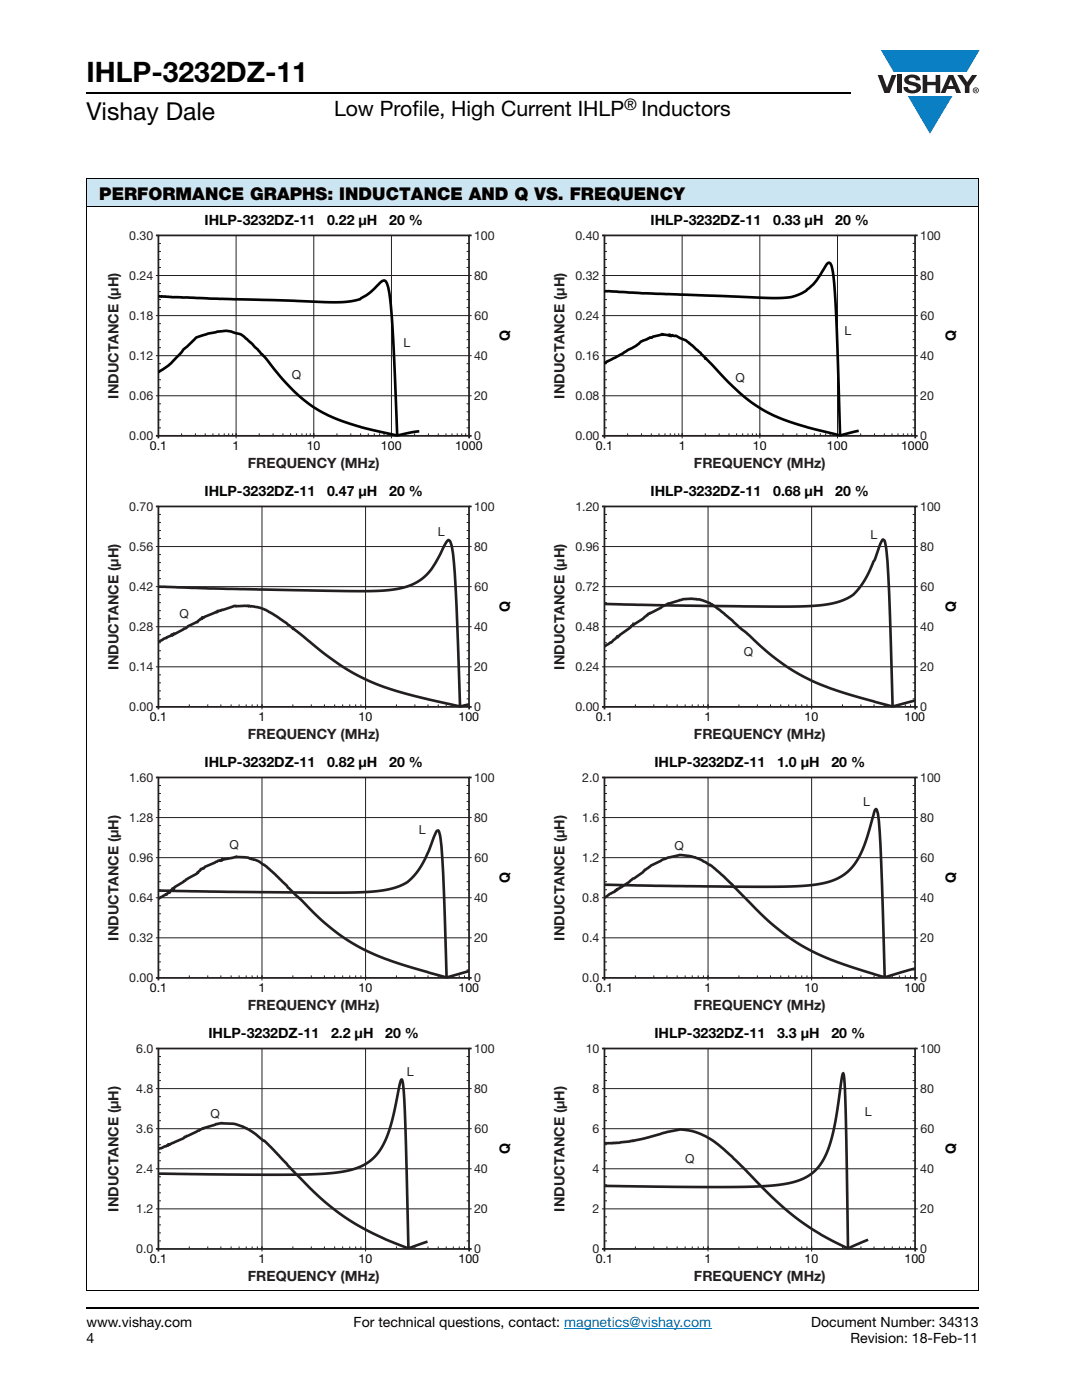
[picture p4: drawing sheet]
<svg xmlns="http://www.w3.org/2000/svg" width="216mm" height="279mm" viewBox="0 0 216 279" stroke-linecap="round" stroke-linejoin="round" font-family="sans-serif">
<g fill="#0a7fc3">
<path d="M175.8 10h19.7l-2.6 4.3h-1.1h-13.5z"/>
<path d="M181.2 19.2h8.8l-4.4 7.5z"/>
</g>
<g fill="#231f20">
<path d="M175.1 15h1l.9 2.5 .9-2.5h1l-1.4 3.6h-1z"/>
<path d="M179 15h.9v3.6h-.9z"/>
<path d="M180.8 15.3a2.1 2.1 0 0 1 2.7 .3l.1 .4h-.8a.79 .79 0 0 0-.7-.5 .79 .79 0 0 0-.8 .4l.2 .3 1 .2a1.08 1.08 0 0 1 1.3 1 1.08 1.08 0 0 1-1.1 1.2 1.73 1.73 0 0 1-2.4-1.2h.9a.96 .96 0 0 0 .8 .6 .96 .96 0 0 0 .9-.4 1.31 1.31 0 0 0-1.2-.6 1.03 1.03 0 0 1-1.1-.6 1.03 1.03 0 0 1 .2-1.1z"/>
<path d="M184.1 15h.9v1.3h1.7v-1.3h.9v3.6h-.9v-1.6h-1.7v1.6h-.9z"/>
<path d="M191 15h1l1 1.4 1-1.4h1l-1.6 2.2v1.4h-.9v-1.4z"/>
<path d="M189.7 15.9l.6 1.3h-1.1zM189.3 15l-1.6 3.6h.9l.4-.8h1.5l.3 .8h1l-1.6-3.6z"/>
<path d="M194.2 18a.5 .5 0 0 1 1 0 .5 .5 0 0 1-1 0zM194.1 18a.6 .6 0 0 0 1.2 0 .6 .6 0 0 0-1.2 0z"/>
<path d="M194.6 17.8h.2v.2h-.2zM194.5 17.7v.7h.1v-.3l.4 .3-.2-.3 .2-.2-.1-.2z"/>
</g>
<path d="M112.6 265.1h29.3" fill="none" stroke="#007ec4" stroke-width=".2"/>
<path d="M17.3 18.6h152.5M17.3 261h178" fill="none" stroke="#000" stroke-width=".36"/>
<path d="M17.3 35.7h178v5.5h-178z" fill="#cce5f3"/>
<path d="M17.2 35.7h178.1M17.3 35.8v221.7M195.3 35.8v221.7M17.2 41.2h178.1M17.2 257.6h178.1" fill="none" stroke="#000" stroke-width=".2"/>
<path d="M21.3 42.6h81v51.5h-81z" fill="#fff"/>
<g fill="none" stroke="#231f20" stroke-width=".2">
<path d="M31.1 55h62.5M31.6 56.6h.5M31.6 58.2h.5M31.6 59.8h.5M31.6 48.6h.5M31.6 50.2h.5M31.6 51.8h.5M31.6 53.4h.5M31.1 63h62.5M31.1 79h62.5M31.6 64.6h.5M31.6 66.2h.5"/>
<path d="M31.6 67.8h.5M31.6 69.4h.5M31.6 72.6h.5M31.6 74.2h.5M31.6 75.8h.5M31.6 77.4h.5M31.6 61.4h.5M93.6 71h-62.5M31.6 80.6h.5M31.6 82.2h.5M31.6 83.8h.5M31.6 85.4h.5"/>
</g>
<path d="M31.1 47h.5M31.6 47h62v40h-62zM31.1 87h.5" fill="none" stroke="#231f20" stroke-width=".35"/>
<path d="M57.7 73.4h3v3h-3z" fill="#fff"/>
<path d="M57.7 73.4h3v3h-3z" fill="none" stroke="#fff" stroke-width=".35"/>
<path d="M79.7 67h3v3h-3z" fill="#fff"/>
<path d="M79.7 67h3v3h-3z" fill="none" stroke="#fff" stroke-width=".35"/>
<path d="M93.6 47h.5M31.6 87v.5M94.1 87h-.5v.5" fill="none" stroke="#231f20" stroke-width=".35"/>
<g fill="none" stroke="#231f20" stroke-width=".2">
<path d="M47.1 47v40.5M62.6 47v40.5M78.1 47v40.5M93.1 56.6h.5M93.1 58.2h.5M93.1 59.8h.5M93.1 48.6h.5M93.1 50.2h.5M93.1 51.8h.5M93.1 53.4h.5M93.6 55h.5M93.1 64.6h.5"/>
<path d="M93.1 66.2h.5M93.1 67.8h.5M93.1 69.4h.5M93.1 72.6h.5M93.1 74.2h.5M93.1 75.8h.5M93.1 77.4h.5M93.1 61.4h.5M93.6 63h.5M93.6 79h.5M93.6 71h.5M31.6 86.5v.5"/>
<path d="M36.2 86.5v.5M39 86.5v.5M41 86.5v.5M42.5 86.5v.5M43.7 86.5v.5M44.7 86.5v.5M45.6 86.5v.5M46.4 86.5v.5M51.7 86.5v.5M54.5 86.5v.5M56.5 86.5v.5M58 86.5v.5"/>
<path d="M59.2 86.5v.5M60.2 86.5v.5M61.1 86.5v.5M61.9 86.5v.5M67.2 86.5v.5M70 86.5v.5M72 86.5v.5M73.5 86.5v.5M74.7 86.5v.5M75.7 86.5v.5M76.6 86.5v.5M77.4 86.5v.5"/>
<path d="M82.7 86.5v.5M85.5 86.5v.5M87.5 86.5v.5M89 86.5v.5M90.2 86.5v.5M91.2 86.5v.5M92.1 86.5v.5M92.9 86.5v.5M93.1 80.6h.5M93.1 82.2h.5M93.1 83.8h.5M93.1 85.4h.5"/>
<path d="M93.6 86.5v.5"/>
</g>
<path d="M31.6 59.1l10.7 .5 22.5 .7h3.9l3.2-.6 2.1-1.4 2.1-2.1a.64 .64 0 0 1 .7-.2 .64 .64 0 0 1 .4 .6 65.2 65.2 0 0 1 1.3 12.6l.8 17.8M31.6 74.3l2.5-1.8 2.5-2.8 2.6-2.3 2.4-.8 1.8-.4 1.6-.2 1.2 .2 2 .6 1.8 1.6 2.8 2.9 3.2 3.9 2.3 2.6 2.2 1.9 2.1 1.6 2.9 1.6 3.4 1.3 3.4 1.1 5.8 1.4a5.6 5.6 0 0 0 3.4-.3l2.2-.3" fill="none" stroke="#020303" stroke-width=".53"/>
<path d="M110.3 42.6h81v51.5h-81z" fill="#fff"/>
<g fill="none" stroke="#231f20" stroke-width=".2">
<path d="M120.1 55h62.5M120.6 56.6h.5M120.6 58.2h.5M120.6 59.8h.5M120.6 48.6h.5M120.6 50.2h.5M120.6 51.8h.5M120.6 53.4h.5M120.1 63h62.5M120.1 79h62.5M120.6 64.6h.5M120.6 66.2h.5"/>
<path d="M120.6 67.8h.5M120.6 69.4h.5M120.6 72.6h.5M120.6 74.2h.5M120.6 75.8h.5M120.6 77.4h.5M120.6 61.4h.5M182.6 71h-62.5M120.6 80.6h.5M120.6 82.2h.5M120.6 83.8h.5M120.6 85.4h.5"/>
</g>
<path d="M120.1 47h.5M120.6 47h62v40h-62zM120.1 87h.5" fill="none" stroke="#231f20" stroke-width=".35"/>
<path d="M146.2 73.9h3v3h-3z" fill="#fff"/>
<path d="M146.2 73.9h3v3h-3z" fill="none" stroke="#fff" stroke-width=".35"/>
<path d="M167.7 64.7h3v3h-3z" fill="#fff"/>
<path d="M167.7 64.7h3v3h-3z" fill="none" stroke="#fff" stroke-width=".35"/>
<path d="M182.6 47h.5M120.6 87v.5M183.1 87h-.5v.5" fill="none" stroke="#231f20" stroke-width=".35"/>
<g fill="none" stroke="#231f20" stroke-width=".2">
<path d="M136.1 47v40.5M151.6 47v40.5M167.1 47v40.5M182.1 56.6h.5M182.1 58.2h.5M182.1 59.8h.5M182.1 48.6h.5M182.1 50.2h.5M182.1 51.8h.5M182.1 53.4h.5M182.6 55h.5M182.1 64.6h.5"/>
<path d="M182.1 66.2h.5M182.1 67.8h.5M182.1 69.4h.5M182.1 72.6h.5M182.1 74.2h.5M182.1 75.8h.5M182.1 77.4h.5M182.1 61.4h.5M182.6 63h.5M182.6 79h.5M182.6 71h.5M120.6 86.5v.5"/>
<path d="M125.2 86.5v.5M128 86.5v.5M130 86.5v.5M131.5 86.5v.5M132.7 86.5v.5M133.7 86.5v.5M134.6 86.5v.5M135.4 86.5v.5M140.7 86.5v.5M143.5 86.5v.5M145.5 86.5v.5M147 86.5v.5"/>
<path d="M148.2 86.5v.5M149.2 86.5v.5M150.1 86.5v.5M150.9 86.5v.5M156.2 86.5v.5M159 86.5v.5M161 86.5v.5M162.5 86.5v.5M163.7 86.5v.5M164.7 86.5v.5M165.6 86.5v.5M166.4 86.5v.5"/>
<path d="M171.7 86.5v.5M174.5 86.5v.5M176.5 86.5v.5M178 86.5v.5M179.2 86.5v.5M180.2 86.5v.5M181.1 86.5v.5M181.9 86.5v.5M182.1 80.6h.5M182.1 82.2h.5M182.1 83.8h.5M182.1 85.4h.5"/>
<path d="M182.6 86.5v.5"/>
</g>
<path d="M120.6 58.1l7.4 .4 24.5 .9h4.7l2-.5 1.7-.9 1.9-1.9 1.9-2.9a.74 .74 0 0 1 1-.6 25.6 25.6 0 0 1 1 7.7l.9 26.7M120.6 72.5l6.2-3.4 1.2-1 1.7-.7h.4l.2-.2 1.8-.5 1.3 .2 .3-.1 .2 .3 .3-.2 .8 .2 1.9 .9 1.2 .9 1.6 1.5 5.4 5.6 2.4 2.3 2.3 1.9 2.2 1.5 2.5 1.3 3.3 1.2 3.4 1.1 5.1 1.3a4.8 4.8 0 0 0 3.5-.3l1.5-.3" fill="none" stroke="#020303" stroke-width=".53"/>
<path d="M21.3 96.7h81v51.5h-81z" fill="#fff"/>
<g fill="none" stroke="#231f20" stroke-width=".2">
<path d="M31.1 109.1h62.5M31.1 117.1h62.5M31.6 118.7h.5M31.6 110.7h.5M31.6 112.3h.5M31.6 113.9h.5M31.6 115.5h.5M31.6 102.7h.5M31.6 104.3h.5M31.6 105.9h.5M31.6 107.5h.5M31.1 125.1h62.5"/>
<path d="M31.1 133.1h62.5M31.6 120.3h.5M31.6 121.9h.5M31.6 123.5h.5M31.6 126.7h.5M31.6 128.3h.5M31.6 129.9h.5M31.6 131.5h.5M31.6 134.7h.5M31.6 136.3h.5M31.6 137.9h.5M31.6 139.5h.5"/>
</g>
<path d="M31.1 101.1h.5M31.6 101.1h62v40h-62zM31.1 141.1h.5" fill="none" stroke="#231f20" stroke-width=".35"/>
<path d="M35.3 121.1h3v3h-3z" fill="#fff"/>
<path d="M35.3 121.1h3v3h-3z" fill="none" stroke="#fff" stroke-width=".35"/>
<path d="M86.6 104.8h3v3h-3z" fill="#fff"/>
<path d="M86.6 104.8h3v3h-3z" fill="none" stroke="#fff" stroke-width=".35"/>
<path d="M93.6 101.1h.5M31.6 141.1v.5M94.1 141.1h-.5v.5" fill="none" stroke="#231f20" stroke-width=".35"/>
<g fill="none" stroke="#231f20" stroke-width=".2">
<path d="M52.3 101.1v40.5M72.9 101.1v40.5M93.1 118.7h.5M93.1 110.7h.5M93.1 112.3h.5M93.1 113.9h.5M93.1 115.5h.5M93.1 102.7h.5M93.1 104.3h.5M93.1 105.9h.5M93.1 107.5h.5M93.6 109.1h.5"/>
<path d="M93.6 117.1h.5M93.1 120.3h.5M93.1 121.9h.5M93.1 123.5h.5M93.1 126.7h.5M93.1 128.3h.5M93.1 129.9h.5M93.1 131.5h.5M93.1 134.7h.5M93.1 136.3h.5M93.1 137.9h.5M93.1 139.5h.5"/>
<path d="M93.6 133.1h.5M93.6 125.1h.5M31.6 140.6v.5M37.8 140.6v.5M41.5 140.6v.5M44.1 140.6v.5M46.1 140.6v.5M47.7 140.6v.5M49.1 140.6v.5M50.3 140.6v.5M51.4 140.6v.5M58.4 140.6v.5"/>
<path d="M62.1 140.6v.5M64.7 140.6v.5M66.8 140.6v.5M68.4 140.6v.5M69.8 140.6v.5M71 140.6v.5M72 140.6v.5M79.1 140.6v.5M82.8 140.6v.5M85.4 140.6v.5M87.4 140.6v.5M89 140.6v.5"/>
<path d="M90.5 140.6v.5M91.6 140.6v.5M92.7 140.6v.5M93.6 140.6v.5"/>
</g>
<path d="M31.6 117.1l9.9 .3 27.9 .6 5.8-.1 3.3-.2 2.1-.5 1.6-.5 1.4-.7 1.1-.9 1.1-1.1 1-1.6 1.9-3.6a1.43 1.43 0 0 1 .9-1 9.8 9.8 0 0 1 1 4.5l.5 9.8 .7 19M31.6 128.1l2.4-1.2 .3-.3 .1 .2 .3-.3h.2l2.2-1.1 .5-.5 1.8-.7 .9-.9h.2l2.5-1.1h.3l.1-.3 .7-.1 2.6-.9h2.7l2.1 .3 1.6 .6 2.6 1.6 4.2 3.1 5.8 4.7 3.1 2.1 3 1.7 3.6 1.7 3.7 1.2 6.4 1.7 4.4 1a4.5 4.5 0 0 0 3.7 0" fill="none" stroke="#231f20" stroke-width=".53"/>
<path d="M110.3 96.7h81v51.5h-81z" fill="#fff"/>
<g fill="none" stroke="#231f20" stroke-width=".2">
<path d="M120.1 109.1h62.5M120.1 117.1h62.5M120.6 118.7h.5M120.6 110.7h.5M120.6 112.3h.5M120.6 113.9h.5M120.6 115.5h.5M120.6 102.7h.5M120.6 104.3h.5M120.6 105.9h.5M120.6 107.5h.5M120.1 125.1h62.5"/>
<path d="M120.1 133.1h62.5M120.6 120.3h.5M120.6 121.9h.5M120.6 123.5h.5M120.6 126.7h.5M120.6 128.3h.5M120.6 129.9h.5M120.6 131.5h.5M120.6 134.7h.5M120.6 136.3h.5M120.6 137.9h.5M120.6 139.5h.5"/>
</g>
<path d="M120.1 101.1h.5M120.6 101.1h62v40h-62zM120.1 141.1h.5" fill="none" stroke="#231f20" stroke-width=".35"/>
<path d="M147.9 128.7h3v3h-3z" fill="#fff"/>
<path d="M147.9 128.7h3v3h-3z" fill="none" stroke="#fff" stroke-width=".35"/>
<path d="M172.9 105.3h3v3h-3z" fill="#fff"/>
<path d="M172.9 105.3h3v3h-3z" fill="none" stroke="#fff" stroke-width=".35"/>
<path d="M182.6 101.1h.5M120.6 141.1v.5M183.1 141.1h-.5v.5" fill="none" stroke="#231f20" stroke-width=".35"/>
<g fill="none" stroke="#231f20" stroke-width=".2">
<path d="M141.3 101.1v40.5M161.9 101.1v40.5M182.1 118.7h.5M182.1 110.7h.5M182.1 112.3h.5M182.1 113.9h.5M182.1 115.5h.5M182.1 102.7h.5M182.1 104.3h.5M182.1 105.9h.5M182.1 107.5h.5M182.6 109.1h.5"/>
<path d="M182.6 117.1h.5M182.1 120.3h.5M182.1 121.9h.5M182.1 123.5h.5M182.1 126.7h.5M182.1 128.3h.5M182.1 129.9h.5M182.1 131.5h.5M182.1 134.7h.5M182.1 136.3h.5M182.1 137.9h.5M182.1 139.5h.5"/>
<path d="M182.6 133.1h.5M182.6 125.1h.5M120.6 140.6v.5M126.8 140.6v.5M130.5 140.6v.5M133.1 140.6v.5M135.1 140.6v.5M136.7 140.6v.5M138.1 140.6v.5M139.3 140.6v.5M140.4 140.6v.5M147.4 140.6v.5"/>
<path d="M151.1 140.6v.5M153.7 140.6v.5M155.8 140.6v.5M157.4 140.6v.5M158.8 140.6v.5M160 140.6v.5M161 140.6v.5M162 140.6v.5M168.1 140.6v.5M171.8 140.6v.5M174.4 140.6v.5M176.4 140.6v.5"/>
<path d="M178 140.6v.5M179.5 140.6v.5M180.6 140.6v.5M181.7 140.6v.5M182.6 140.6v.5"/>
</g>
<path d="M120.6 120.5l14.3 .4 22.2 .2 5.6-.2 3.5-.5 1.9-.6 1.4-.6 .8-.5 1.1-1.3 1.9-3 1.2-2.7 1.2-3.3 .4-.6 .2-.1a5.4 5.4 0 0 1 .7 3l.5 10.2 .6 20.2M120.6 129l1.4-.8 1.2-1.2 .1 .1 2.9-2.3 .2-.3 .2 .1 1.6-1 1.2-1.1 2.4-1.2 .4-.3 1.2-.6 2.9-.8 1.6-.1 1.8 .1 2 .8 2 1.4 9.9 8.7 3.2 2.5 2.3 1.4 3.3 1.6 3.4 1.4 4.3 1.4 6.1 1.7a4 4 0 0 0 3.2 .2l3.2-.9" fill="none" stroke="#231f20" stroke-width=".53"/>
<path d="M21.3 150.8h81v51.5h-81z" fill="#fff"/>
<g fill="none" stroke="#231f20" stroke-width=".2">
<path d="M31.6 156.8h.5M31.6 158.4h.5M31.6 160h.5M31.1 163.2h62.5M31.1 171.2h62.5M31.6 172.8h.5M31.6 174.4h.5M31.6 176h.5M31.6 177.6h.5M31.6 164.8h.5M31.6 166.4h.5M31.6 168h.5"/>
<path d="M31.6 169.6h.5M31.6 161.6h.5M93.6 179.2h-62.5M31.1 187.2h62.5M31.6 180.8h.5M31.6 182.4h.5M31.6 184h.5M31.6 185.6h.5M31.6 188.8h.5M31.6 190.4h.5M31.6 192h.5M31.6 193.6h.5"/>
</g>
<path d="M31.1 155.2h.5M31.6 155.2h62v40h-62zM31.1 195.2h.5" fill="none" stroke="#231f20" stroke-width=".35"/>
<path d="M45.2 167.2h3v3h-3z" fill="#fff"/>
<path d="M45.2 167.2h3v3h-3z" fill="none" stroke="#fff" stroke-width=".35"/>
<path d="M82.8 164.2h3v3h-3z" fill="#fff"/>
<path d="M82.8 164.2h3v3h-3z" fill="none" stroke="#fff" stroke-width=".35"/>
<path d="M93.6 155.2h.5M31.6 195.2v.5M94.1 195.2h-.5v.5" fill="none" stroke="#231f20" stroke-width=".35"/>
<g fill="none" stroke="#231f20" stroke-width=".2">
<path d="M52.3 155.2v40.5M72.9 155.2v40.5M93.1 156.8h.5M93.1 158.4h.5M93.1 160h.5M93.1 172.8h.5M93.1 174.4h.5M93.1 176h.5M93.1 177.6h.5M93.1 164.8h.5M93.1 166.4h.5M93.1 168h.5"/>
<path d="M93.1 169.6h.5M93.1 161.6h.5M93.6 163.2h.5M93.6 171.2h.5M93.6 179.2h.5M31.6 194.7v.5M37.8 194.7v.5M41.5 194.7v.5M44.1 194.7v.5M46.1 194.7v.5M47.7 194.7v.5M49.1 194.7v.5"/>
<path d="M50.3 194.7v.5M51.4 194.7v.5M58.4 194.7v.5M62.1 194.7v.5M64.7 194.7v.5M66.8 194.7v.5M68.4 194.7v.5M69.8 194.7v.5M71 194.7v.5M72 194.7v.5M79.1 194.7v.5M82.8 194.7v.5"/>
<path d="M85.4 194.7v.5M87.4 194.7v.5M89 194.7v.5M90.5 194.7v.5M91.6 194.7v.5M92.7 194.7v.5M93.1 180.8h.5M93.1 182.4h.5M93.1 184h.5M93.1 185.6h.5M93.1 188.8h.5M93.1 190.4h.5"/>
<path d="M93.1 192h.5M93.1 193.6h.5M93.6 194.7v.5M93.6 187.2h.5"/>
</g>
<path d="M31.6 177.7l36.8 .4 5.5-.1 3.7-.5 1.7-.5 1.6-.7 .8-.6 1.2-1.2 1.8-2.8 2.2-5.5 .3-.4h.2a17.9 17.9 0 0 1 .9 6.1l.8 23.3M31.6 179.4l1.6-.9 .4-.4h.3l.5-.8 .3 .1 .2-.4 2.3-1.5 2-1.1 .9-1 .6-.1 .2-.3 2.7-1.2 .6-.1 .2-.2h.2l2.6-.5 2.3 .1 2 .7 1.7 1.2 11 10.6 3 2.5 2.5 1.8 3.2 1.8 3.9 1.6 4.2 1.4 6.5 1.9a3.3 3.3 0 0 0 3.2 0l2.9-.8" fill="none" stroke="#231f20" stroke-width=".53"/>
<path d="M110.3 150.8h81v51.5h-81z" fill="#fff"/>
<g fill="none" stroke="#231f20" stroke-width=".2">
<path d="M120.6 156.8h.5M120.6 158.4h.5M120.6 160h.5M120.1 163.2h62.5M120.1 171.2h62.5M120.6 172.8h.5M120.6 174.4h.5M120.6 176h.5M120.6 177.6h.5M120.6 164.8h.5M120.6 166.4h.5M120.6 168h.5"/>
<path d="M120.6 169.6h.5M120.6 161.6h.5M182.6 179.2h-62.5M120.1 187.2h62.5M120.6 180.8h.5M120.6 182.4h.5M120.6 184h.5M120.6 185.6h.5M120.6 188.8h.5M120.6 190.4h.5M120.6 192h.5M120.6 193.6h.5"/>
</g>
<path d="M120.1 155.2h.5M120.6 155.2h62v40h-62zM120.1 195.2h.5" fill="none" stroke="#231f20" stroke-width=".35"/>
<path d="M134.1 167.4h3v3h-3z" fill="#fff"/>
<path d="M134.1 167.4h3v3h-3z" fill="none" stroke="#fff" stroke-width=".35"/>
<path d="M171.4 158.6h3v3h-3z" fill="#fff"/>
<path d="M171.4 158.6h3v3h-3z" fill="none" stroke="#fff" stroke-width=".35"/>
<path d="M182.6 155.2h.5M120.6 195.2v.5M183.1 195.2h-.5v.5" fill="none" stroke="#231f20" stroke-width=".35"/>
<g fill="none" stroke="#231f20" stroke-width=".2">
<path d="M141.3 155.2v40.5M161.9 155.2v40.5M182.1 156.8h.5M182.1 158.4h.5M182.1 160h.5M182.1 172.8h.5M182.1 174.4h.5M182.1 176h.5M182.1 177.6h.5M182.1 164.8h.5M182.1 166.4h.5M182.1 168h.5"/>
<path d="M182.1 169.6h.5M182.1 161.6h.5M182.6 163.2h.5M182.6 171.2h.5M182.6 179.2h.5M120.6 194.7v.5M126.8 194.7v.5M130.5 194.7v.5M133.1 194.7v.5M135.1 194.7v.5M136.7 194.7v.5M138.1 194.7v.5"/>
<path d="M139.3 194.7v.5M140.4 194.7v.5M147.4 194.7v.5M151.1 194.7v.5M153.7 194.7v.5M155.8 194.7v.5M157.4 194.7v.5M158.8 194.7v.5M160 194.7v.5M161 194.7v.5M162 194.7v.5M168.1 194.7v.5"/>
<path d="M171.8 194.7v.5M174.4 194.7v.5M176.4 194.7v.5M178 194.7v.5M179.5 194.7v.5M180.6 194.7v.5M181.7 194.7v.5M182.1 180.8h.5M182.1 182.4h.5M182.1 184h.5M182.1 185.6h.5M182.1 188.8h.5"/>
<path d="M182.1 190.4h.5M182.1 192h.5M182.1 193.6h.5M182.6 187.2h.5M182.6 194.7v.5"/>
</g>
<path d="M120.6 176.6l14.3 .2 20.1 .2 6.1-.3 4.1-.7 1.7-.6 1.5-.8 1.2-1.1 1.2-1.5 1.6-3.2 2.1-6.8 .3-.5a7.2 7.2 0 0 1 .7 3.7l.4 9.6 .6 20.4M120.6 179.2l4.9-3.2 4.4-3.2 2.3-1.2 1.1-.5 2.3-.5 3.1 .5 1.4 .6 1.9 1.1 4.1 3.7 7.1 7.2 3.2 2.6 2.1 1.5 3.4 2 3.1 1.4 3.8 1.4 5.7 1.9a4.2 4.2 0 0 0 4-.1l4.1-1.1" fill="none" stroke="#231f20" stroke-width=".53"/>
<path d="M21.3 204.9h81v51.4h-81z" fill="#fff"/>
<g fill="none" stroke="#231f20" stroke-width=".2">
<path d="M31.1 217.3h62.5M31.6 218.9h.5M31.6 210.9h.5M31.6 212.5h.5M31.6 214.1h.5M31.6 215.7h.5M31.1 225.3h62.5M31.1 233.3h62.5M31.6 226.9h.5M31.6 228.5h.5M31.6 230.1h.5M31.6 231.7h.5"/>
<path d="M31.6 234.9h.5M31.6 236.5h.5M31.6 238.1h.5M31.6 239.7h.5M31.6 220.5h.5M31.6 222.1h.5M31.6 223.7h.5M31.1 241.3h62.5M31.6 242.9h.5M31.6 244.5h.5M31.6 246.1h.5M31.6 247.7h.5"/>
</g>
<path d="M31.1 209.3h.5M31.6 209.3h62v40h-62zM31.1 249.3h.5" fill="none" stroke="#231f20" stroke-width=".35"/>
<path d="M41.5 220.8h3v3h-3z" fill="#fff"/>
<path d="M41.5 220.8h3v3h-3z" fill="none" stroke="#fff" stroke-width=".35"/>
<path d="M80.4 212.6h3v3h-3z" fill="#fff"/>
<path d="M80.4 212.6h3v3h-3z" fill="none" stroke="#fff" stroke-width=".35"/>
<path d="M93.6 209.3h.5M31.6 249.3v.5M94.1 249.3h-.5v.5" fill="none" stroke="#231f20" stroke-width=".35"/>
<g fill="none" stroke="#231f20" stroke-width=".2">
<path d="M52.3 209.3v40.5M72.9 209.3v40.5M93.1 218.9h.5M93.1 210.9h.5M93.1 212.5h.5M93.1 214.1h.5M93.1 215.7h.5M93.6 217.3h.5M93.1 226.9h.5M93.1 228.5h.5M93.1 230.1h.5M93.1 231.7h.5"/>
<path d="M93.1 234.9h.5M93.1 236.5h.5M93.1 238.1h.5M93.1 239.7h.5M93.1 220.5h.5M93.1 222.1h.5M93.1 223.7h.5M93.6 225.3h.5M93.6 233.3h.5M31.6 248.8v.5M37.8 248.8v.5M41.5 248.8v.5"/>
<path d="M44.1 248.8v.5M46.1 248.8v.5M47.7 248.8v.5M49.1 248.8v.5M50.3 248.8v.5M51.4 248.8v.5M58.4 248.8v.5M62.1 248.8v.5M64.7 248.8v.5M66.8 248.8v.5M68.4 248.8v.5M69.8 248.8v.5"/>
<path d="M71 248.8v.5M72 248.8v.5M79.1 248.8v.5M82.8 248.8v.5M85.4 248.8v.5M87.4 248.8v.5M89 248.8v.5M90.5 248.8v.5M91.6 248.8v.5M92.7 248.8v.5M93.1 242.9h.5M93.1 244.5h.5"/>
<path d="M93.1 246.1h.5M93.1 247.7h.5M93.6 248.8v.5M93.6 241.3h.5"/>
</g>
<path d="M31.6 234.2l19.5 .2h10.7l5.8-.4 2.1-.4 1.7-.6 1.7-.8 1.4-1.1 1.1-1.3 1-1.7 1.5-3.8 1.7-8 .2-.7 .2-.1a80.8 80.8 0 0 1 .8 11.8l.5 22M31.6 229.3l4.9-2.1 .3-.3 3.6-1.7 2.8-.9 1.2-.2 2.8 .3 2.5 1.1 1.2 .8 1.7 1.4h.2l6.2 6.5 4.4 4.4 3.8 3.1 3.3 2.3 4.7 2.5 5.9 2.5h.8l3.4-1.2" fill="none" stroke="#231f20" stroke-width=".53"/>
<path d="M110.3 204.9h81v51.4h-81z" fill="#fff"/>
<g fill="none" stroke="#231f20" stroke-width=".2">
<path d="M120.1 217.3h62.5M120.6 218.9h.5M120.6 210.9h.5M120.6 212.5h.5M120.6 214.1h.5M120.6 215.7h.5M120.1 225.3h62.5M120.1 233.3h62.5M120.6 226.9h.5M120.6 228.5h.5M120.6 230.1h.5M120.6 231.7h.5"/>
<path d="M120.6 234.9h.5M120.6 236.5h.5M120.6 238.1h.5M120.6 239.7h.5M120.6 220.5h.5M120.6 222.1h.5M120.6 223.7h.5M120.1 241.3h62.5M120.6 242.9h.5M120.6 244.5h.5M120.6 246.1h.5M120.6 247.7h.5"/>
</g>
<path d="M120.1 209.3h.5M120.6 209.3h62v40h-62zM120.1 249.3h.5" fill="none" stroke="#231f20" stroke-width=".35"/>
<path d="M136.2 229.9h3v3h-3z" fill="#fff"/>
<path d="M136.2 229.9h3v3h-3z" fill="none" stroke="#fff" stroke-width=".35"/>
<path d="M171.8 220.6h3v3h-3z" fill="#fff"/>
<path d="M171.8 220.6h3v3h-3z" fill="none" stroke="#fff" stroke-width=".35"/>
<path d="M182.6 209.3h.5M120.6 249.3v.5M183.1 249.3h-.5v.5" fill="none" stroke="#231f20" stroke-width=".35"/>
<g fill="none" stroke="#231f20" stroke-width=".2">
<path d="M141.3 209.3v40.5M161.9 209.3v40.5M182.1 218.9h.5M182.1 210.9h.5M182.1 212.5h.5M182.1 214.1h.5M182.1 215.7h.5M182.6 217.3h.5M182.1 226.9h.5M182.1 228.5h.5M182.1 230.1h.5M182.1 231.7h.5"/>
<path d="M182.1 234.9h.5M182.1 236.5h.5M182.1 238.1h.5M182.1 239.7h.5M182.1 220.5h.5M182.1 222.1h.5M182.1 223.7h.5M182.6 225.3h.5M182.6 233.3h.5M120.6 248.8v.5M126.8 248.8v.5M130.5 248.8v.5"/>
<path d="M133.1 248.8v.5M135.1 248.8v.5M136.7 248.8v.5M138.1 248.8v.5M139.3 248.8v.5M140.4 248.8v.5M147.4 248.8v.5M151.1 248.8v.5M153.7 248.8v.5M155.8 248.8v.5M157.4 248.8v.5M158.8 248.8v.5"/>
<path d="M160 248.8v.5M161 248.8v.5M162 248.8v.5M168.1 248.8v.5M171.8 248.8v.5M174.4 248.8v.5M176.4 248.8v.5M178 248.8v.5M179.5 248.8v.5M180.6 248.8v.5M181.7 248.8v.5M182.1 242.9h.5"/>
<path d="M182.1 244.5h.5M182.1 246.1h.5M182.1 247.7h.5M182.6 241.3h.5M182.6 248.8v.5"/>
</g>
<path d="M120.6 236.7l19.6 .2 10.6-.1 5.8-.5 2.1-.5 1.7-.6 1.5-1 1.3-1.2 1.2-1.7 .8-1.9 .8-2.3 .6-2.6 1.3-9.2 .4-1.1 .2 1.9 .2 5.4 .5 27.8M120.6 228.1h3l2.8-.4 3.2-.8 3.5-1 2.6-.5 2.5 .3 1.6 .6 2.4 1.3 2.3 1.8 3.8 3.6 5.8 5.9 4.6 4 5.1 3.5 4.7 2.4a1.65 1.65 0 0 0 2-.2l2.7-1.2" fill="none" stroke="#231f20" stroke-width=".53"/>
<text font-size="5.6" x="17.3" y="16.4">IHLP-3232DZ-11</text>
<text font-size="4.9" x="17.3" y="24">Vishay Dale</text>
<g font-size="4.2">
<text x="66.7" y="23.1">Low Profile, High Current IHLP</text>
<text x="128" y="23.1">Inductors</text>
</g>
<text font-size="3.5" x="19.8" y="39.8">PERFORMANCE GRAPHS: INDUCTANCE AND Q VS. FREQUENCY</text>
<text font-size="3.2" x="124.6" y="21.9">®</text>
<g font-size="2.8" fill="#020303">
<text x="40.8" y="44.9">IHLP-3232DZ-11</text>
<text x="65.3" y="44.9">0.22 μH</text>
<text x="77.7" y="44.9">20 %</text>
<text x="129.8" y="44.9">IHLP-3232DZ-11</text>
<text x="154.3" y="44.9">0.33 μH</text>
<text x="166.7" y="44.9">20 %</text>
<text x="40.8" y="99">IHLP-3232DZ-11</text>
<text x="65.3" y="99">0.47 μH</text>
<text x="77.7" y="99">20 %</text>
<text x="129.8" y="99">IHLP-3232DZ-11</text>
<text x="154.3" y="99">0.68 μH</text>
<text x="166.7" y="99">20 %</text>
<text x="40.8" y="153.1">IHLP-3232DZ-11</text>
<text x="65.3" y="153.1">0.82 μH</text>
<text x="77.7" y="153.1">20 %</text>
<text x="130.6" y="153.1">IHLP-3232DZ-11</text>
<text x="155.1" y="153.1">1.0 μH</text>
<text x="165.9" y="153.1">20 %</text>
<text x="41.6" y="207.2">IHLP-3232DZ-11</text>
<text x="66.1" y="207.2">2.2 μH</text>
<text x="76.9" y="207.2">20 %</text>
<text x="130.6" y="207.2">IHLP-3232DZ-11</text>
<text x="155.1" y="207.2">3.3 μH</text>
<text x="165.9" y="207.2">20 %</text>
</g>
<g font-size="2.8">
<text x="101.7" y="68.1" transform="rotate(-90 101.7 68.1)">Q</text>
<text x="190.7" y="68.1" transform="rotate(-90 190.7 68.1)">Q</text>
<text x="101.7" y="122.2" transform="rotate(-90 101.7 122.2)">Q</text>
<text x="190.7" y="122.2" transform="rotate(-90 190.7 122.2)">Q</text>
<text x="101.7" y="176.3" transform="rotate(-90 101.7 176.3)">Q</text>
<text x="190.7" y="176.3" transform="rotate(-90 190.7 176.3)">Q</text>
<text x="101.7" y="230.4" transform="rotate(-90 101.7 230.4)">Q</text>
<text x="190.7" y="230.4" transform="rotate(-90 190.7 230.4)">Q</text>
<text x="17.3" y="264.9">www.vishay.com</text>
<text x="17.3" y="268.1">4</text>
<text x="70.5" y="264.9">For technical questions, contact: magnetics@vishay.com</text>
<text x="161.9" y="264.9">Document Number: 34313</text>
<text x="169.7" y="268.1">Revision: 18-Feb-11</text>
</g>
<g font-size="2.8" fill="#231f20">
<text x="23.6" y="79.5" transform="rotate(-90 23.6 79.5)">INDUCTANCE (μH)</text>
<text x="112.6" y="79.5" transform="rotate(-90 112.6 79.5)">INDUCTANCE (μH)</text>
<text x="49.5" y="93.5">FREQUENCY (MHz)</text>
<text x="138.5" y="93.5">FREQUENCY (MHz)</text>
<text x="23.6" y="133.6" transform="rotate(-90 23.6 133.6)">INDUCTANCE (μH)</text>
<text x="112.6" y="133.6" transform="rotate(-90 112.6 133.6)">INDUCTANCE (μH)</text>
<text x="49.5" y="147.6">FREQUENCY (MHz)</text>
<text x="138.5" y="147.6">FREQUENCY (MHz)</text>
<text x="23.6" y="187.7" transform="rotate(-90 23.6 187.7)">INDUCTANCE (μH)</text>
<text x="112.6" y="187.7" transform="rotate(-90 112.6 187.7)">INDUCTANCE (μH)</text>
<text x="49.5" y="201.6">FREQUENCY (MHz)</text>
<text x="138.5" y="201.6">FREQUENCY (MHz)</text>
<text x="23.6" y="241.8" transform="rotate(-90 23.6 241.8)">INDUCTANCE (μH)</text>
<text x="112.6" y="241.8" transform="rotate(-90 112.6 241.8)">INDUCTANCE (μH)</text>
<text x="49.5" y="255.7">FREQUENCY (MHz)</text>
<text x="138.5" y="255.7">FREQUENCY (MHz)</text>
</g>
<g font-size="2.5" fill="#231f20">
<text x="25.8" y="47.8">0.30</text>
<text x="94.6" y="47.8">100</text>
<text x="114.8" y="47.8">0.40</text>
<text x="183.6" y="47.8">100</text>
<text x="25.8" y="55.8">0.24</text>
<text x="94.6" y="55.8">80</text>
<text x="114.8" y="55.8">0.32</text>
<text x="183.6" y="55.8">80</text>
<text x="25.8" y="63.8">0.18</text>
<text x="94.7" y="63.8">60</text>
<text x="114.8" y="63.8">0.24</text>
<text x="183.7" y="63.8">60</text>
<text x="25.8" y="71.8">0.12</text>
<text x="80.5" y="69.2">L</text>
<text x="94.6" y="71.8">40</text>
<text x="114.8" y="71.8">0.16</text>
<text x="168.5" y="66.9">L</text>
<text x="183.6" y="71.8">40</text>
<text x="58.2" y="75.7">Q</text>
<text x="146.8" y="76.2">Q</text>
<text x="25.8" y="79.9">0.06</text>
<text x="94.6" y="79.8">20</text>
<text x="114.8" y="79.9">0.08</text>
<text x="183.6" y="79.8">20</text>
<text x="25.8" y="87.9">0.00</text>
<text x="94.6" y="87.8">0</text>
<text x="114.8" y="87.9">0.00</text>
<text x="183.6" y="87.8">0</text>
<text x="25.8" y="101.9">0.70</text>
<text x="94.6" y="101.9">100</text>
<text x="114.8" y="101.9">1.20</text>
<text x="183.6" y="101.9">100</text>
<text x="87.4" y="107">L</text>
<text x="173.7" y="107.6">L</text>
<text x="25.8" y="109.9">0.56</text>
<text x="94.6" y="109.9">80</text>
<text x="114.8" y="109.9">0.96</text>
<text x="183.6" y="109.9">80</text>
<text x="25.8" y="117.9">0.42</text>
<text x="94.7" y="117.9">60</text>
<text x="114.8" y="117.9">0.72</text>
<text x="183.7" y="117.9">60</text>
<text x="25.8" y="125.9">0.28</text>
<text x="35.8" y="123.3">Q</text>
<text x="94.6" y="125.9">40</text>
<text x="114.8" y="125.9">0.48</text>
<text x="183.6" y="125.9">40</text>
<text x="148.4" y="131">Q</text>
<text x="25.8" y="133.9">0.14</text>
<text x="94.6" y="133.9">20</text>
<text x="114.8" y="133.9">0.24</text>
<text x="183.6" y="133.9">20</text>
<text x="25.8" y="142">0.00</text>
<text x="94.6" y="141.9">0</text>
<text x="114.8" y="142">0.00</text>
<text x="183.6" y="141.9">0</text>
<text x="25.8" y="156">1.60</text>
<text x="94.6" y="156">100</text>
<text x="116.2" y="156">2.0</text>
<text x="183.6" y="156">100</text>
<text x="172.2" y="160.9">L</text>
<text x="25.8" y="164">1.28</text>
<text x="83.6" y="166.5">L</text>
<text x="94.6" y="164">80</text>
<text x="116.2" y="164">1.6</text>
<text x="183.6" y="164">80</text>
<text x="25.8" y="172">0.96</text>
<text x="45.8" y="169.5">Q</text>
<text x="94.7" y="172">60</text>
<text x="116.2" y="172">1.2</text>
<text x="134.6" y="169.7">Q</text>
<text x="183.7" y="172">60</text>
<text x="94.6" y="180">40</text>
<text x="183.6" y="180">40</text>
<text x="25.8" y="180">0.64</text>
<text x="116.2" y="180">0.8</text>
<text x="25.8" y="188">0.32</text>
<text x="94.6" y="188">20</text>
<text x="116.2" y="188">0.4</text>
<text x="183.6" y="188">20</text>
<text x="25.8" y="196">0.00</text>
<text x="94.6" y="195.9">0</text>
<text x="116.2" y="196">0.0</text>
<text x="183.6" y="195.9">0</text>
<text x="27.2" y="210.1">6.0</text>
<text x="81.2" y="214.8">L</text>
<text x="94.6" y="210.1">100</text>
<text x="116.9" y="210.1">10</text>
<text x="183.6" y="210.1">100</text>
<text x="27.2" y="218.1">4.8</text>
<text x="94.6" y="218.1">80</text>
<text x="118.2" y="218.1">8</text>
<text x="183.6" y="218.1">80</text>
<text x="27.2" y="226.1">3.6</text>
<text x="42" y="223.1">Q</text>
<text x="94.7" y="226.1">60</text>
<text x="118.2" y="226.1">6</text>
<text x="172.6" y="222.8">L</text>
<text x="183.7" y="226.1">60</text>
<text x="136.7" y="232.2">Q</text>
<text x="27.2" y="234.1">2.4</text>
<text x="94.6" y="234.1">40</text>
<text x="118.2" y="234.1">4</text>
<text x="183.6" y="234.1">40</text>
<text x="27.2" y="242.1">1.2</text>
<text x="94.6" y="242">20</text>
<text x="118.2" y="242.1">2</text>
<text x="183.6" y="242">20</text>
<text x="27.2" y="250.1">0.0</text>
<text x="94.6" y="250">0</text>
<text x="118.2" y="250.1">0</text>
<text x="183.6" y="250">0</text>
</g>
<g font-size="2.5" fill="#020303">
<text x="29.9" y="89.8">0.1</text>
<text x="46.4" y="89.8">1</text>
<text x="61.2" y="89.8">10</text>
<text x="76" y="89.8">100</text>
<text x="90.8" y="89.8">1000</text>
<text x="118.9" y="89.8">0.1</text>
<text x="135.4" y="89.8">1</text>
<text x="150.2" y="89.8">10</text>
<text x="165" y="89.8">100</text>
<text x="179.8" y="89.8">1000</text>
<text x="29.9" y="143.9">0.1</text>
<text x="51.6" y="143.9">1</text>
<text x="71.5" y="143.9">10</text>
<text x="91.5" y="143.9">100</text>
<text x="118.9" y="143.9">0.1</text>
<text x="140.6" y="143.9">1</text>
<text x="160.5" y="143.9">10</text>
<text x="180.5" y="143.9">100</text>
<text x="29.9" y="198">0.1</text>
<text x="51.6" y="198">1</text>
<text x="71.5" y="198">10</text>
<text x="91.5" y="198">100</text>
<text x="118.9" y="198">0.1</text>
<text x="140.6" y="198">1</text>
<text x="160.5" y="198">10</text>
<text x="180.5" y="198">100</text>
<text x="29.9" y="252.1">0.1</text>
<text x="51.6" y="252.1">1</text>
<text x="71.5" y="252.1">10</text>
<text x="91.5" y="252.1">100</text>
<text x="118.9" y="252.1">0.1</text>
<text x="140.6" y="252.1">1</text>
<text x="160.5" y="252.1">10</text>
<text x="180.5" y="252.1">100</text>
</g>
</svg>
